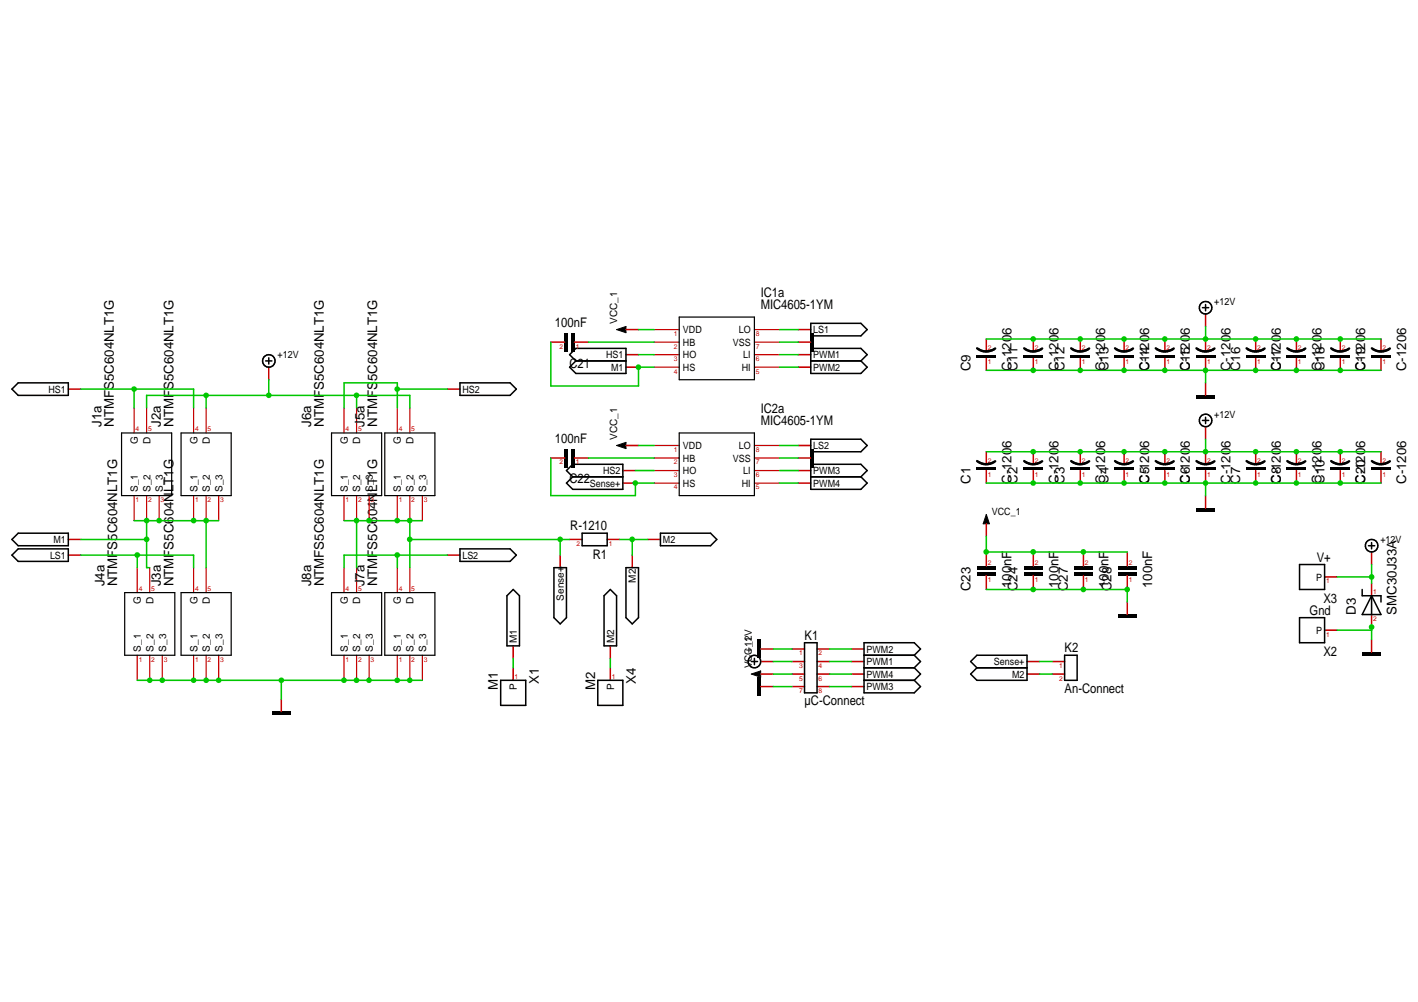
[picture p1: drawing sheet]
<svg xmlns="http://www.w3.org/2000/svg" width="297mm" height="210mm" viewBox="0 0 297 210" stroke-linecap="round" stroke-linejoin="round" font-family="sans-serif">
<g fill="#000">
<path d="M118.3 69.7h.7v3.9h-.7zM119.6 69.7h.7v3.9h-.7zM129.2 69l1.9-.6v1.3zM169.8 69.7h.7v3.9h-.7zM204.5 74.3h4.2v.6h-4.2zM214.4 74.3h4.1v.6h-4.1zM224.2 74.3h4.1v.6h-4.1zM233.4 74.3h4.2v.6h-4.2zM241.9 74.3h4.2v.6h-4.2zM250.5 74.3h4.1v.6h-4.1zM261 74.3h4.1v.6h-4.1zM269.5 74.3h4.1v.6h-4.1z"/>
<path d="M278.7 74.3h4.1v.6h-4.1zM287.2 74.3h4.2v.6h-4.2zM118.3 94h.7v3.9h-.7zM119.6 94h.7v3.9h-.7zM129.2 93.3l1.9-.6v1.3zM169.8 94h.7v3.9h-.7zM204.5 97.9h4.2v.7h-4.2zM214.4 97.9h4.1v.7h-4.1zM224.2 97.9h4.1v.7h-4.1zM233.4 97.9h4.2v.7h-4.2zM241.9 97.9h4.2v.7h-4.2zM250.5 97.9h4.1v.7h-4.1z"/>
<path d="M250.6 82.8h3.9v.7h-3.9zM261 97.9h4.1v.7h-4.1zM269.5 97.9h4.1v.7h-4.1zM278.7 97.9h4.1v.7h-4.1zM287.2 97.9h4.2v.7h-4.2zM204.6 118.6h4v.6h-4zM206.6 107.8l.7 1.9h-1.3zM214.5 118.6h3.9v.6h-3.9zM225 118.6h3.9v.6h-3.9zM234.2 118.6h3.9v.6h-3.9zM250.6 106.4h3.9v.7h-3.9zM158.7 134h.6v3.9h-.6z"/>
<path d="M204.6 119.9h4v.6h-4zM214.5 119.9h3.9v.6h-3.9zM225 119.9h3.9v.6h-3.9zM234.2 128.7h3.9v.7h-3.9zM234.2 119.9h3.9v.6h-3.9zM285.3 136.6h4v.7h-4zM57 149.1h3.9v.6h-3.9zM158.7 141.9h.6v3.9h-.6zM157.4 141.2l1.9-.7v1.4z"/>
</g>
<g fill="none" stroke="#c70000" stroke-width=".32">
<path d="M56.3 76.9v2.6M115.4 71.7h2.9M120.3 71.7h3M131.1 76.9h2.7M131.1 74.3h2.7M131.1 69h2.7M167.2 76.9h2.6M167.2 74.3h2.6M167.2 69h2.6M167.2 71.7h2.6M206.6 71v2.6M206.6 75v2.6"/>
<path d="M216.5 71v2.6M216.5 75v2.6M226.3 71v2.6M226.3 75v2.6M235.5 71v2.6M235.5 75v2.6M244 71v2.6M244 75v2.6M252.5 65.8v2.6M252.5 71v2.6M252.5 75v2.6M263 71v2.6"/>
<path d="M263 75v2.6M271.6 71v2.6M271.6 75v2.6M280.8 71v2.6M280.8 75v2.6M289.3 71v2.6M289.3 75v2.6M14.3 81.5h2.6M93.7 81.5h2.7M115.4 95.9h2.9M120.3 95.9h3M130.5 98.6h2.6"/>
<path d="M131.1 93.3h2.7M167.2 98.6h2.6M167.2 93.3h2.6M167.2 95.9h2.6M206.6 94.6v2.7M206.6 98.6v2.6M216.5 94.6v2.7M216.5 98.6v2.6M226.3 94.6v2.7M226.3 98.6v2.6M235.5 94.6v2.7M235.5 98.6v2.6"/>
<path d="M244 94.6v2.7M244 98.6v2.6M252.5 80.2v2.6M252.5 89.4v2.6M252.5 94.6v2.7M252.5 98.6v2.6M263 94.6v2.7M263 98.6v2.6M271.6 94.6v2.7M271.6 98.6v2.6M280.8 94.6v2.7M280.8 98.6v2.6"/>
<path d="M289.3 94.6v2.7M289.3 98.6v2.6M14.3 113h2.6M14.3 116.3h2.6M93.7 116.3h2.7M117.3 116.3v2.6M119.3 113h2.6M127.2 113h2.6M130.5 101.2h2.6M132.4 116.3v2.6M135.7 113h2.6M167.2 101.2h2.6"/>
<path d="M206.6 109.7v2.7M206.6 115.6v3M216.5 115.6v3M226.9 115.6v3M236.1 115.6v3M252.5 103.8v2.6M287.3 115.6v2.7M107.5 135.3v2.6M107.5 139.9v2.6M127.8 135.3v2.6M127.8 139.9v2.6M159.3 136h2.7"/>
<path d="M159.3 138.6h2.7M165.9 136h2.6M165.9 138.6h2.6M171.2 136h2.6M171.2 138.6h2.6M178.4 136h2.6M178.4 138.6h2.6M206.6 120.5v3M215.1 138.6h2.7M216.5 120.5v3M220.4 138.6h2.6M226.9 120.5v3"/>
<path d="M236.1 120.5v3M236.1 126.1v2.6M277.5 132h2.6M277.5 120.9h2.6M287.3 122.2v2.6M287.3 128.7v2.7M287.3 134v2.6M58.9 146.5v2.6M159.3 143.8h2.7M159.3 141.2h2.7M165.9 143.8h2.6M165.9 141.2h2.6"/>
<path d="M171.2 143.8h2.6M171.2 141.2h2.6M178.4 143.8h2.6M178.4 141.2h2.6M215.1 141.2h2.7M220.4 141.2h2.6"/>
</g>
<g fill="none" stroke="#000" stroke-width=".32">
<path d="M55.6 75.6h1.4M56.3 75v1.3M119.3 74.3l1.3-1.3h10.5v5.2h-10.5l-1.3-1.3 1.3-1.3zM120.6 75.6h10.5M169.8 67.7h10.5l1.4 1.3-1.4 1.4h-10.5zM169.8 73h10.5l1.4 1.3-1.4 1.3 1.4 1.3-1.4 1.3h-10.5zM169.8 75.6h10.5M251.9 64.5h1.3M252.5 63.8v1.3M3.8 80.2h10.5v2.6h-10.5l-1.3-1.3zM96.4 80.2h10.4l1.4 1.3-1.4 1.3h-10.4zM118.7 98.6l1.3-1.3h10.5v5.2h-10.5l-1.3-1.3 1.3-1.3z"/>
<path d="M120 99.9h10.5M169.8 92h10.5l1.4 1.3-1.4 1.3h-10.5zM169.8 97.3h10.5l1.4 1.3-1.4 1.3 1.4 1.3-1.4 1.3h-10.5zM169.8 99.9h10.5M251.9 88.1h1.3M252.5 87.4v1.3M3.8 111.7h10.5v2.6h-10.5l-1.3-1.3zM3.8 115h10.5v2.6h-10.5l-1.3-1.3zM96.4 115h10.4l1.4 1.3-1.4 1.3h-10.4zM116 118.9h2.7v10.5l-1.4 1.3-1.3-1.3zM121.9 111.7h5.3v2.6h-5.3zM131.1 118.9h2.7v10.5l-1.4 1.3-1.3-1.3z"/>
<path d="M138.3 111.7h10.5l1.4 1.3-1.4 1.3h-10.5zM272.2 118.3h5.3v5.2h-5.3zM286.7 114.3h1.3M287.3 113.7v1.3M106.2 124.8l1.3-1.3 1.3 1.3v10.5h-2.6zM126.5 124.8l1.3-1.3 1.4 1.3v10.5h-2.7zM157.4 138.6h1.3M158 137.9v1.3M168.5 134.6h2.7v10.5h-2.7zM181 139.9h10.5M181 137.3h10.5M191.5 137.3l1.3-1.3-1.3-1.4h-10.5v10.5h10.5l1.3-1.3-1.3-1.3"/>
<path d="M191.5 139.9l1.3 1.3-1.3 1.3M191.5 137.3l1.3 1.3-1.3 1.3M203.3 138.6l1.3-1.3h10.5v5.2h-10.5l-1.3-1.3 1.3-1.3zM204.6 139.9h10.5M223 137.3h2.6v5.2h-2.6zM272.2 129.4h5.3v5.2h-5.3zM285.3 123.5v1.3h4v1.3M287.3 124.8v3.9M287.3 124.8l2 3.9h-4zM104.9 142.5h5.2v5.3h-5.2zM125.2 142.5h5.3v5.3h-5.3zM181 142.5h10.5"/>
<circle cx="56.3" cy="75.6" r="1.31"/>
<circle cx="252.5" cy="64.5" r="1.31"/>
<circle cx="252.5" cy="88.1" r="1.31"/>
<circle cx="287.3" cy="114.3" r="1.31"/>
<circle cx="158" cy="138.6" r="1.31"/>
</g>
<g fill="none" stroke="#c70000" stroke-width=".25">
<path d="M137 76.9h5.3M137 74.3h5.3M137 71.7h5.3M137 69h5.3M158 76.9h5.3M158 74.3h5.3M158 71.7h5.3M158 69h5.3M28.1 85.4v5.3M30.7 85.4v5.3M40.6 85.4v5.3M43.2 85.4v5.3"/>
<path d="M72.1 85.4v5.3M74.7 85.4v5.3M83.2 85.4v5.3M85.9 85.4v5.3M137 98.6h5.3M137 95.9h5.3M137 93.3h5.3M158 98.6h5.3M158 95.9h5.3M158 93.3h5.3M28.1 103.8v5.3M28.7 118.9v5.2"/>
<path d="M30.7 103.8v5.3M31.4 118.9v5.2M33.3 103.8v5.3M40.6 103.8v5.3M40.6 118.9v5.2M43.2 103.8v5.3M43.2 118.9v5.2M45.8 103.8v5.3M72.1 103.8v5.3M72.1 118.9v5.2M74.7 103.8v5.3M74.7 118.9v5.2"/>
<path d="M77.3 103.8v5.3M83.2 103.8v5.3M83.2 118.9v5.2M85.9 103.8v5.3M85.9 118.9v5.2M88.5 103.8v5.3M137 101.2h5.3M158 101.2h5.3M28.7 137.3v5.2M31.4 137.3v5.2M34 137.3v5.2M40.6 137.3v5.2"/>
<path d="M43.2 137.3v5.2M45.8 137.3v5.2M72.1 137.3v5.2M74.7 137.3v5.2M77.3 137.3v5.2M83.2 137.3v5.2M85.9 137.3v5.2M88.5 137.3v5.2"/>
</g>
<path d="M142.3 66.4h15.7v13.1h-15.7zM25.5 90.7h10.5v13.1h-10.5zM37.9 90.7h10.5v13.1h-10.5zM69.4 90.7h10.5v13.1h-10.5zM80.6 90.7h10.5v13.1h-10.5zM142.3 90.7h15.7v13.1h-15.7zM26.1 124.1h10.5v13.2h-10.5zM37.9 124.1h10.5v13.2h-10.5zM69.4 124.1h10.5v13.2h-10.5zM80.6 124.1h10.5v13.2h-10.5z" fill="none" stroke="#000" stroke-width=".25"/>
<path d="M129.2 69l1.9-.6v1.3zM129.2 93.3l1.9-.6v1.3zM206.6 107.8l.7 1.9h-1.3zM157.4 141.2l1.9-.7v1.4z" fill="none" stroke="#000" stroke-width=".21"/>
<g fill="none" stroke="#000" stroke-width=".51">
<path d="M204.7 73a3.1 3.1 0 0 0 3.8 0M214.5 73a3.1 3.1 0 0 0 3.8 0M224.4 73a3.1 3.1 0 0 0 3.8 0M233.6 73a3.1 3.1 0 0 0 3.7 0M242.1 73a3.1 3.1 0 0 0 3.8 0M250.6 73a3.1 3.1 0 0 0 3.8 0M261.1 73a3.1 3.1 0 0 0 3.8 0M269.7 73a3.1 3.1 0 0 0 3.7 0M278.8 73a3.1 3.1 0 0 0 3.8 0M287.4 73a3.1 3.1 0 0 0 3.7 0M204.7 96.6a3.1 3.1 0 0 0 3.8 0M214.5 96.6a3.1 3.1 0 0 0 3.8 0"/>
<path d="M224.4 96.6a3.1 3.1 0 0 0 3.8 0M233.6 96.6a3.1 3.1 0 0 0 3.7 0M242.1 96.6a3.1 3.1 0 0 0 3.8 0M250.6 96.6a3.1 3.1 0 0 0 3.8 0M261.1 96.6a3.1 3.1 0 0 0 3.8 0M269.7 96.6a3.1 3.1 0 0 0 3.7 0M278.8 96.6a3.1 3.1 0 0 0 3.8 0M287.4 96.6a3.1 3.1 0 0 0 3.7 0"/>
</g>
<path d="M163.3 76.9h3.9M163.3 74.3h3.9M115.4 95.9v7.9h17.7v-2.6M163.3 98.6h3.9M163.3 101.2h3.9M173.8 136h4.6M173.8 138.6h4.6M173.8 141.2h4.6M173.8 143.8h4.6" fill="none" stroke="#00c700" stroke-width=".32"/>
<circle cx="133.1" cy="101.2" r=".58" fill="#00c700"/>
<path d="M133.1 101.2h3.9M217.8 138.6h2.6" fill="none" stroke="#00c700" stroke-width=".32"/>
<circle cx="117.3" cy="113" r=".59" fill="#00c700"/>
<path d="M72.1 109.1h5.2M117.3 113h2" fill="none" stroke="#00c700" stroke-width=".32"/>
<circle cx="74.7" cy="109.1" r=".59" fill="#00c700"/>
<path d="M77.3 109.1h5.9" fill="none" stroke="#00c700" stroke-width=".32"/>
<circle cx="77.3" cy="109.1" r=".59" fill="#00c700"/>
<path d="M83.2 109.1h2.7" fill="none" stroke="#00c700" stroke-width=".32"/>
<circle cx="83.2" cy="109.1" r=".59" fill="#00c700"/>
<path d="M85.9 109.1h2.6" fill="none" stroke="#00c700" stroke-width=".32"/>
<circle cx="85.8" cy="109.1" r=".59" fill="#00c700"/>
<path d="M74.7 109.1v9.8M85.9 109.1v3.9h31.4" fill="none" stroke="#00c700" stroke-width=".32"/>
<circle cx="85.8" cy="113" r=".59" fill="#00c700"/>
<path d="M123.3 71.7h13.7M123.3 95.9h13.7M85.9 113v5.9M117.3 113v3.3" fill="none" stroke="#00c700" stroke-width=".32"/>
<circle cx="206.6" cy="115.6" r=".59" fill="#00c700"/>
<path d="M133.8 69h3.2M133.8 93.3h3.2M162 141.2h3.9" fill="none" stroke="#00c700" stroke-width=".32"/>
<circle cx="226.9" cy="115.6" r=".59" fill="#00c700"/>
<path d="M226.9 115.6h9.2" fill="none" stroke="#00c700" stroke-width=".32"/>
<circle cx="216.4" cy="115.6" r=".59" fill="#00c700"/>
<path d="M163.3 93.3h3.9M206.6 112.4v3.2h20.3" fill="none" stroke="#00c700" stroke-width=".32"/>
<circle cx="83.2" cy="116.3" r=".59" fill="#00c700"/>
<path d="M163.3 69h3.9M83.2 116.3v2.6M93.7 116.3h-21.6v2.6" fill="none" stroke="#00c700" stroke-width=".32"/>
<circle cx="28.7" cy="116.3" r=".59" fill="#00c700"/>
<path d="M133.1 98.6h3.9M16.9 116.3h23.7v2.6M28.7 116.3v2.6" fill="none" stroke="#00c700" stroke-width=".32"/>
<circle cx="83.2" cy="81.5" r=".59" fill="#00c700"/>
<path d="M133.8 74.3h3.2M72.1 85.4v-5.2h11.1v5.2M83.2 81.5h10.5" fill="none" stroke="#00c700" stroke-width=".32"/>
<circle cx="28.1" cy="81.5" r=".59" fill="#00c700"/>
<path d="M16.9 81.5h23.7v3.9M28.1 81.5v3.9M127.8 137.9v2M217.8 141.2h2.6" fill="none" stroke="#00c700" stroke-width=".32"/>
<circle cx="132.4" cy="113" r=".59" fill="#00c700"/>
<path d="M129.8 113h5.9M132.4 113v3.3M107.5 137.9v2" fill="none" stroke="#00c700" stroke-width=".32"/>
<circle cx="133.7" cy="76.9" r=".59" fill="#00c700"/>
<path d="M115.4 71.7v9.2h18.4v-4h3.2" fill="none" stroke="#00c700" stroke-width=".32"/>
<circle cx="30.7" cy="113" r=".59" fill="#00c700"/>
<path d="M30.7 109.1v9.8h.7" fill="none" stroke="#00c700" stroke-width=".32"/>
<circle cx="43.2" cy="109.1" r=".59" fill="#00c700"/>
<path d="M43.2 109.1h2.6" fill="none" stroke="#00c700" stroke-width=".32"/>
<circle cx="40.6" cy="109.1" r=".59" fill="#00c700"/>
<path d="M40.6 109.1h2.6" fill="none" stroke="#00c700" stroke-width=".32"/>
<circle cx="33.3" cy="109.1" r=".59" fill="#00c700"/>
<path d="M33.3 109.1h7.3" fill="none" stroke="#00c700" stroke-width=".32"/>
<circle cx="30.7" cy="109.1" r=".59" fill="#00c700"/>
<path d="M16.9 113h13.8M28.1 109.1h5.2M43.2 109.1v9.8M162 138.6h3.9" fill="none" stroke="#00c700" stroke-width=".32"/>
<circle cx="287.3" cy="120.9" r=".59" fill="#00c700"/>
<path d="M287.3 118.3v3.9M280.1 120.9h7.2" fill="none" stroke="#00c700" stroke-width=".32"/>
<circle cx="56.3" cy="82.8" r=".59" fill="#00c700"/>
<path d="M30.7 85.4v-2.6h12.5v2.6M56.3 82.8h29.6v2.6" fill="none" stroke="#00c700" stroke-width=".32"/>
<circle cx="43.2" cy="82.8" r=".59" fill="#00c700"/>
<path d="M43.2 82.8h13.1M74.7 82.8v2.6" fill="none" stroke="#00c700" stroke-width=".32"/>
<circle cx="74.7" cy="82.8" r=".59" fill="#00c700"/>
<path d="M56.3 79.5v3.3M206.6 94.6h19.7" fill="none" stroke="#00c700" stroke-width=".32"/>
<circle cx="216.4" cy="94.6" r=".59" fill="#00c700"/>
<path d="M226.3 94.6h9.2" fill="none" stroke="#00c700" stroke-width=".32"/>
<circle cx="226.3" cy="94.6" r=".58" fill="#00c700"/>
<path d="M235.5 94.6h8.5" fill="none" stroke="#00c700" stroke-width=".32"/>
<circle cx="235.5" cy="94.6" r=".58" fill="#00c700"/>
<path d="M244 94.6h8.5" fill="none" stroke="#00c700" stroke-width=".32"/>
<circle cx="244" cy="94.6" r=".58" fill="#00c700"/>
<path d="M252.5 94.6h10.5" fill="none" stroke="#00c700" stroke-width=".32"/>
<circle cx="252.5" cy="94.6" r=".58" fill="#00c700"/>
<path d="M263 94.6h8.6" fill="none" stroke="#00c700" stroke-width=".32"/>
<circle cx="263" cy="94.6" r=".58" fill="#00c700"/>
<path d="M271.6 94.6h9.2" fill="none" stroke="#00c700" stroke-width=".32"/>
<circle cx="271.6" cy="94.6" r=".58" fill="#00c700"/>
<path d="M280.8 94.6h8.5" fill="none" stroke="#00c700" stroke-width=".32"/>
<circle cx="280.8" cy="94.6" r=".59" fill="#00c700"/>
<path d="M206.6 71h19.7M252.5 92v2.6" fill="none" stroke="#00c700" stroke-width=".32"/>
<circle cx="216.4" cy="71" r=".59" fill="#00c700"/>
<path d="M226.3 71h9.2" fill="none" stroke="#00c700" stroke-width=".32"/>
<circle cx="226.3" cy="71" r=".59" fill="#00c700"/>
<path d="M235.5 71h8.5" fill="none" stroke="#00c700" stroke-width=".32"/>
<circle cx="235.5" cy="71" r=".59" fill="#00c700"/>
<path d="M244 71h8.5" fill="none" stroke="#00c700" stroke-width=".32"/>
<circle cx="244" cy="71" r=".59" fill="#00c700"/>
<path d="M252.5 71h10.5" fill="none" stroke="#00c700" stroke-width=".32"/>
<circle cx="252.5" cy="71" r=".59" fill="#00c700"/>
<path d="M263 71h8.6" fill="none" stroke="#00c700" stroke-width=".32"/>
<circle cx="263" cy="71" r=".59" fill="#00c700"/>
<path d="M271.6 71h9.2" fill="none" stroke="#00c700" stroke-width=".32"/>
<circle cx="271.6" cy="71" r=".59" fill="#00c700"/>
<path d="M280.8 71h8.5" fill="none" stroke="#00c700" stroke-width=".32"/>
<circle cx="280.8" cy="71" r=".59" fill="#00c700"/>
<path d="M252.5 68.4v2.6" fill="none" stroke="#00c700" stroke-width=".32"/>
<circle cx="216.4" cy="123.5" r=".59" fill="#00c700"/>
<path d="M162 136h3.9M206.6 123.5h9.9M162 143.8h3.9" fill="none" stroke="#00c700" stroke-width=".32"/>
<circle cx="287.3" cy="131.4" r=".59" fill="#00c700"/>
<path d="M280.1 132h7.2M287.3 131.4v2.6" fill="none" stroke="#00c700" stroke-width=".32"/>
<circle cx="58.9" cy="142.5" r=".59" fill="#00c700"/>
<path d="M28.7 142.5h5.3M45.8 142.5h13.1" fill="none" stroke="#00c700" stroke-width=".32"/>
<circle cx="31.4" cy="142.5" r=".59" fill="#00c700"/>
<path d="M34 142.5h6.6" fill="none" stroke="#00c700" stroke-width=".32"/>
<circle cx="34" cy="142.5" r=".59" fill="#00c700"/>
<path d="M40.6 142.5h2.6" fill="none" stroke="#00c700" stroke-width=".32"/>
<circle cx="40.6" cy="142.5" r=".59" fill="#00c700"/>
<path d="M43.2 142.5h2.6" fill="none" stroke="#00c700" stroke-width=".32"/>
<g fill="#00c700">
<circle cx="43.2" cy="142.5" r=".59"/>
<circle cx="45.8" cy="142.5" r=".59"/>
</g>
<path d="M72.1 142.5h2.6" fill="none" stroke="#00c700" stroke-width=".32"/>
<circle cx="72" cy="142.5" r=".59" fill="#00c700"/>
<path d="M74.7 142.5h2.6" fill="none" stroke="#00c700" stroke-width=".32"/>
<circle cx="74.7" cy="142.5" r=".59" fill="#00c700"/>
<path d="M77.3 142.5h5.9" fill="none" stroke="#00c700" stroke-width=".32"/>
<circle cx="77.3" cy="142.5" r=".59" fill="#00c700"/>
<path d="M83.2 142.5h2.7" fill="none" stroke="#00c700" stroke-width=".32"/>
<circle cx="83.2" cy="142.5" r=".59" fill="#00c700"/>
<path d="M85.9 142.5h2.6" fill="none" stroke="#00c700" stroke-width=".32"/>
<circle cx="85.8" cy="142.5" r=".59" fill="#00c700"/>
<path d="M163.3 71.7h3.9M163.3 95.9h3.9M72.1 142.5h-13.2v4" fill="none" stroke="#00c700" stroke-width=".32"/>
<circle cx="236.1" cy="123.5" r=".59" fill="#00c700"/>
<path d="M216.5 123.5h19.6" fill="none" stroke="#00c700" stroke-width=".32"/>
<circle cx="226.9" cy="123.5" r=".59" fill="#00c700"/>
<path d="M206.6 101.2h19.7M236.1 123.5v2.6" fill="none" stroke="#00c700" stroke-width=".32"/>
<circle cx="216.4" cy="101.2" r=".59" fill="#00c700"/>
<path d="M226.3 101.2h9.2" fill="none" stroke="#00c700" stroke-width=".32"/>
<circle cx="226.3" cy="101.2" r=".58" fill="#00c700"/>
<path d="M235.5 101.2h8.5" fill="none" stroke="#00c700" stroke-width=".32"/>
<circle cx="235.5" cy="101.2" r=".58" fill="#00c700"/>
<path d="M244 101.2h8.5" fill="none" stroke="#00c700" stroke-width=".32"/>
<circle cx="244" cy="101.2" r=".58" fill="#00c700"/>
<path d="M252.5 101.2h10.5" fill="none" stroke="#00c700" stroke-width=".32"/>
<circle cx="252.5" cy="101.2" r=".58" fill="#00c700"/>
<path d="M263 101.2h8.6" fill="none" stroke="#00c700" stroke-width=".32"/>
<circle cx="263" cy="101.2" r=".58" fill="#00c700"/>
<path d="M271.6 101.2h9.2" fill="none" stroke="#00c700" stroke-width=".32"/>
<circle cx="271.6" cy="101.2" r=".58" fill="#00c700"/>
<path d="M280.8 101.2h8.5" fill="none" stroke="#00c700" stroke-width=".32"/>
<circle cx="280.8" cy="101.2" r=".59" fill="#00c700"/>
<path d="M206.6 77.6h19.7M252.5 101.2v2.6" fill="none" stroke="#00c700" stroke-width=".32"/>
<circle cx="216.4" cy="77.6" r=".59" fill="#00c700"/>
<path d="M226.3 77.6h9.2" fill="none" stroke="#00c700" stroke-width=".32"/>
<circle cx="226.3" cy="77.6" r=".59" fill="#00c700"/>
<path d="M235.5 77.6h8.5" fill="none" stroke="#00c700" stroke-width=".32"/>
<circle cx="235.5" cy="77.6" r=".59" fill="#00c700"/>
<path d="M244 77.6h8.5" fill="none" stroke="#00c700" stroke-width=".32"/>
<circle cx="244" cy="77.6" r=".59" fill="#00c700"/>
<path d="M252.5 77.6h10.5" fill="none" stroke="#00c700" stroke-width=".32"/>
<circle cx="252.5" cy="77.6" r=".59" fill="#00c700"/>
<path d="M263 77.6h8.6" fill="none" stroke="#00c700" stroke-width=".32"/>
<circle cx="263" cy="77.6" r=".59" fill="#00c700"/>
<path d="M271.6 77.6h9.2" fill="none" stroke="#00c700" stroke-width=".32"/>
<circle cx="271.6" cy="77.6" r=".59" fill="#00c700"/>
<path d="M280.8 77.6h8.5" fill="none" stroke="#00c700" stroke-width=".32"/>
<circle cx="280.8" cy="77.6" r=".59" fill="#00c700"/>
<path d="M252.5 77.6v2.6" fill="none" stroke="#00c700" stroke-width=".32"/>
<g font-size="2.8">
<text x="159.3" y="64.8">MIC4605-1YM</text>
<text x="159.3" y="62.2">IC1a</text>
<text x="116.2" y="68.5">100nF</text>
<text x="119.3" y="77">C21</text>
<text x="203.3" y="77.7" transform="rotate(-90 203.3 77.7)">C9</text>
<text x="211.9" y="77.7" transform="rotate(-90 211.9 77.7)">C-1206</text>
<text x="213.2" y="77.7" transform="rotate(-90 213.2 77.7)">C11</text>
<text x="221.7" y="77.7" transform="rotate(-90 221.7 77.7)">C-1206</text>
<text x="223" y="77.7" transform="rotate(-90 223 77.7)">C12</text>
<text x="231.5" y="77.7" transform="rotate(-90 231.5 77.7)">C-1206</text>
<text x="232.2" y="77.7" transform="rotate(-90 232.2 77.7)">C13</text>
<text x="240.7" y="77.7" transform="rotate(-90 240.7 77.7)">C14</text>
<text x="240.7" y="77.7" transform="rotate(-90 240.7 77.7)">C-1206</text>
<text x="249.3" y="77.7" transform="rotate(-90 249.3 77.7)">C15</text>
<text x="249.3" y="77.7" transform="rotate(-90 249.3 77.7)">C-1206</text>
<text x="257.8" y="77.7" transform="rotate(-90 257.8 77.7)">C-1206</text>
<text x="259.8" y="77.7" transform="rotate(-90 259.8 77.7)">C16</text>
<text x="268.3" y="77.7" transform="rotate(-90 268.3 77.7)">C17</text>
<text x="268.3" y="77.7" transform="rotate(-90 268.3 77.7)">C-1206</text>
<text x="276.8" y="77.7" transform="rotate(-90 276.8 77.7)">C-1206</text>
<text x="277.5" y="77.7" transform="rotate(-90 277.5 77.7)">C18</text>
<text x="286" y="77.7" transform="rotate(-90 286 77.7)">C19</text>
<text x="286" y="77.7" transform="rotate(-90 286 77.7)">C-1206</text>
<text x="294.5" y="77.7" transform="rotate(-90 294.5 77.7)">C-1206</text>
<text x="21.3" y="89.4" transform="rotate(-90 21.3 89.4)">J1a</text>
<text x="23.9" y="89.4" transform="rotate(-90 23.9 89.4)">NTMFS5C604NLT1G</text>
<text x="33.7" y="89.4" transform="rotate(-90 33.7 89.4)">J2a</text>
<text x="36.3" y="89.4" transform="rotate(-90 36.3 89.4)">NTMFS5C604NLT1G</text>
<text x="65.2" y="89.4" transform="rotate(-90 65.2 89.4)">J6a</text>
<text x="67.8" y="89.4" transform="rotate(-90 67.8 89.4)">NTMFS5C604NLT1G</text>
<text x="76.4" y="89.4" transform="rotate(-90 76.4 89.4)">J5a</text>
<text x="79" y="89.4" transform="rotate(-90 79 89.4)">NTMFS5C604NLT1G</text>
<text x="159.3" y="89.1">MIC4605-1YM</text>
<text x="159.3" y="86.5">IC2a</text>
<text x="116.2" y="92.8">100nF</text>
<text x="119.3" y="101.3">C22</text>
<text x="203.3" y="101.4" transform="rotate(-90 203.3 101.4)">C1</text>
<text x="211.9" y="101.4" transform="rotate(-90 211.9 101.4)">C-1206</text>
<text x="213.2" y="101.4" transform="rotate(-90 213.2 101.4)">C2</text>
<text x="221.7" y="101.4" transform="rotate(-90 221.7 101.4)">C-1206</text>
<text x="223" y="101.4" transform="rotate(-90 223 101.4)">C3</text>
<text x="231.5" y="101.4" transform="rotate(-90 231.5 101.4)">C-1206</text>
<text x="232.2" y="101.4" transform="rotate(-90 232.2 101.4)">C4</text>
<text x="240.7" y="101.4" transform="rotate(-90 240.7 101.4)">C5</text>
<text x="240.7" y="101.4" transform="rotate(-90 240.7 101.4)">C-1206</text>
<text x="249.3" y="101.4" transform="rotate(-90 249.3 101.4)">C6</text>
<text x="249.3" y="101.4" transform="rotate(-90 249.3 101.4)">C-1206</text>
<text x="257.8" y="101.4" transform="rotate(-90 257.8 101.4)">C-1206</text>
<text x="259.8" y="101.4" transform="rotate(-90 259.8 101.4)">C7</text>
<text x="268.3" y="101.4" transform="rotate(-90 268.3 101.4)">C8</text>
<text x="268.3" y="101.4" transform="rotate(-90 268.3 101.4)">C-1206</text>
<text x="276.8" y="101.4" transform="rotate(-90 276.8 101.4)">C-1206</text>
<text x="277.5" y="101.4" transform="rotate(-90 277.5 101.4)">C10</text>
<text x="286" y="101.4" transform="rotate(-90 286 101.4)">C20</text>
<text x="286" y="101.4" transform="rotate(-90 286 101.4)">C-1206</text>
<text x="294.5" y="101.4" transform="rotate(-90 294.5 101.4)">C-1206</text>
<text x="119.5" y="111.1">R-1210</text>
<text x="124.2" y="117">R1</text>
<text x="275.8" y="117.7">V+</text>
<text x="21.9" y="122.8" transform="rotate(-90 21.9 122.8)">J4a</text>
<text x="24.5" y="122.8" transform="rotate(-90 24.5 122.8)">NTMFS5C604NLT1G</text>
<text x="33.7" y="122.8" transform="rotate(-90 33.7 122.8)">J3a</text>
<text x="36.3" y="122.8" transform="rotate(-90 36.3 122.8)">NTMFS5C604NLT1G</text>
<text x="65.2" y="122.8" transform="rotate(-90 65.2 122.8)">J8a</text>
<text x="67.8" y="122.8" transform="rotate(-90 67.8 122.8)">NTMFS5C604NLT1G</text>
<text x="76.4" y="122.8" transform="rotate(-90 76.4 122.8)">J7a</text>
<text x="79" y="122.8" transform="rotate(-90 79 122.8)">NTMFS5C604NLT1G</text>
<text x="203.3" y="123.8" transform="rotate(-90 203.3 123.8)">C23</text>
<text x="211.9" y="123.2" transform="rotate(-90 211.9 123.2)">100nF</text>
<text x="213.2" y="123.8" transform="rotate(-90 213.2 123.8)">C24</text>
<text x="221.7" y="123.2" transform="rotate(-90 221.7 123.2)">100nF</text>
<text x="223.7" y="123.8" transform="rotate(-90 223.7 123.8)">C27</text>
<text x="232.2" y="123.2" transform="rotate(-90 232.2 123.2)">100nF</text>
<text x="232.9" y="123.8" transform="rotate(-90 232.9 123.8)">C28</text>
<text x="241.4" y="123.2" transform="rotate(-90 241.4 123.2)">100nF</text>
<text x="274.3" y="128.8">Gnd</text>
<text x="277.2" y="126.2">X3</text>
<text x="284" y="128.7" transform="rotate(-90 284 128.7)">D3</text>
<text x="292.6" y="128.7" transform="rotate(-90 292.6 128.7)">SMC30J33A</text>
<text x="168.5" y="134">K1</text>
<text x="223" y="136.6">K2</text>
<text x="277.2" y="137.4">X2</text>
<text x="112.9" y="143.3" transform="rotate(-90 112.9 143.3)">X1</text>
<text x="133.2" y="143.3" transform="rotate(-90 133.2 143.3)">X4</text>
<text x="104.3" y="144.5" transform="rotate(-90 104.3 144.5)">M1</text>
<text x="124.7" y="144.5" transform="rotate(-90 124.7 144.5)">M2</text>
<text x="168.5" y="147.8">µC-Connect</text>
<text x="223" y="145.1">An-Connect</text>
</g>
<g font-size="2.1">
<text x="254.4" y="63.9">+12V</text>
<text x="129.3" y="67.9" transform="rotate(-90 129.3 67.9)">VCC_1</text>
<text x="143.1" y="69.8">VDD</text>
<text x="154.7" y="69.8">LO</text>
<text x="170.4" y="69.8">LS1</text>
<text x="58.1" y="75.1">+12V</text>
<text x="127" y="75.1">HS1</text>
<text x="128" y="77.7">M1</text>
<text x="143.1" y="77.7">HS</text>
<text x="143.1" y="75.1">HO</text>
<text x="143.1" y="72.5">HB</text>
<text x="153.5" y="72.5">VSS</text>
<text x="155.4" y="77.7">HI</text>
<text x="155.7" y="75.1">LI</text>
<text x="170.4" y="77.7">PWM2</text>
<text x="170.4" y="75.1">PWM1</text>
<text x="10.2" y="82.3">HS1</text>
<text x="96.9" y="82.3">HS2</text>
<text x="254.4" y="87.5">+12V</text>
<text x="28.9" y="93.1" transform="rotate(-90 28.9 93.1)">G</text>
<text x="31.5" y="93" transform="rotate(-90 31.5 93)">D</text>
<text x="41.3" y="93.1" transform="rotate(-90 41.3 93.1)">G</text>
<text x="44" y="93" transform="rotate(-90 44 93)">D</text>
<text x="72.8" y="93.1" transform="rotate(-90 72.8 93.1)">G</text>
<text x="75.5" y="93" transform="rotate(-90 75.5 93)">D</text>
<text x="84" y="93.1" transform="rotate(-90 84 93.1)">G</text>
<text x="86.6" y="93" transform="rotate(-90 86.6 93)">D</text>
<text x="129.3" y="92.2" transform="rotate(-90 129.3 92.2)">VCC_1</text>
<text x="143.1" y="94.1">VDD</text>
<text x="154.7" y="94.1">LO</text>
<text x="170.4" y="94.1">LS2</text>
<text x="123.6" y="102">Sense+</text>
<text x="126.3" y="99.3">HS2</text>
<text x="143.1" y="102">HS</text>
<text x="143.1" y="99.3">HO</text>
<text x="143.1" y="96.7">HB</text>
<text x="153.5" y="96.7">VSS</text>
<text x="155.4" y="102">HI</text>
<text x="155.7" y="99.3">LI</text>
<text x="170.4" y="102">PWM4</text>
<text x="170.4" y="99.3">PWM3</text>
<text x="28.9" y="103" transform="rotate(-90 28.9 103)">S_1</text>
<text x="31.5" y="103" transform="rotate(-90 31.5 103)">S_2</text>
<text x="34.1" y="103" transform="rotate(-90 34.1 103)">S_3</text>
<text x="41.3" y="103" transform="rotate(-90 41.3 103)">S_1</text>
<text x="44" y="103" transform="rotate(-90 44 103)">S_2</text>
<text x="46.6" y="103" transform="rotate(-90 46.6 103)">S_3</text>
<text x="72.8" y="103" transform="rotate(-90 72.8 103)">S_1</text>
<text x="75.5" y="103" transform="rotate(-90 75.5 103)">S_2</text>
<text x="78.1" y="103" transform="rotate(-90 78.1 103)">S_3</text>
<text x="84" y="103" transform="rotate(-90 84 103)">S_1</text>
<text x="86.6" y="103" transform="rotate(-90 86.6 103)">S_2</text>
<text x="89.2" y="103" transform="rotate(-90 89.2 103)">S_3</text>
<text x="207.8" y="107.9">VCC_1</text>
<text x="11.2" y="113.8">M1</text>
<text x="138.9" y="113.8">M2</text>
<text x="289.2" y="113.8">+12V</text>
<text x="10.5" y="117.1">LS1</text>
<text x="96.9" y="117.1">LS2</text>
<text x="118.1" y="125.8" transform="rotate(-90 118.1 125.8)">Sense+</text>
<text x="133.2" y="122" transform="rotate(-90 133.2 122)">M2</text>
<text x="275.7" y="121.6">P</text>
<text x="29.5" y="126.6" transform="rotate(-90 29.5 126.6)">G</text>
<text x="32.2" y="126.4" transform="rotate(-90 32.2 126.4)">D</text>
<text x="41.3" y="126.6" transform="rotate(-90 41.3 126.6)">G</text>
<text x="44" y="126.4" transform="rotate(-90 44 126.4)">D</text>
<text x="72.8" y="126.6" transform="rotate(-90 72.8 126.6)">G</text>
<text x="75.5" y="126.4" transform="rotate(-90 75.5 126.4)">D</text>
<text x="84" y="126.6" transform="rotate(-90 84 126.6)">G</text>
<text x="86.6" y="126.4" transform="rotate(-90 86.6 126.4)">D</text>
<text x="29.5" y="136.5" transform="rotate(-90 29.5 136.5)">S_1</text>
<text x="32.2" y="136.5" transform="rotate(-90 32.2 136.5)">S_2</text>
<text x="34.8" y="136.5" transform="rotate(-90 34.8 136.5)">S_3</text>
<text x="41.3" y="136.5" transform="rotate(-90 41.3 136.5)">S_1</text>
<text x="44" y="136.5" transform="rotate(-90 44 136.5)">S_2</text>
<text x="46.6" y="136.5" transform="rotate(-90 46.6 136.5)">S_3</text>
<text x="72.8" y="136.5" transform="rotate(-90 72.8 136.5)">S_1</text>
<text x="75.5" y="136.5" transform="rotate(-90 75.5 136.5)">S_2</text>
<text x="78.1" y="136.5" transform="rotate(-90 78.1 136.5)">S_3</text>
<text x="84" y="136.5" transform="rotate(-90 84 136.5)">S_1</text>
<text x="86.6" y="136.5" transform="rotate(-90 86.6 136.5)">S_2</text>
<text x="89.2" y="136.5" transform="rotate(-90 89.2 136.5)">S_3</text>
<text x="108.3" y="134.8" transform="rotate(-90 108.3 134.8)">M1</text>
<text x="128.6" y="134.8" transform="rotate(-90 128.6 134.8)">M2</text>
<text x="157.5" y="136.8" transform="rotate(-90 157.5 136.8)">+12V</text>
<text x="181.5" y="136.7">PWM2</text>
<text x="275.7" y="132.8">P</text>
<text x="157.5" y="140" transform="rotate(-90 157.5 140)">VCC_1</text>
<text x="181.5" y="142">PWM4</text>
<text x="181.5" y="139.4">PWM1</text>
<text x="208.2" y="139.4">Sense+</text>
<text x="212" y="142">M2</text>
<text x="108.3" y="144.4" transform="rotate(-90 108.3 144.4)">P</text>
<text x="128.6" y="144.4" transform="rotate(-90 128.6 144.4)">P</text>
<text x="181.5" y="144.6">PWM3</text>
</g>
<g font-size="1.4" fill="#c70000">
<text x="141.1" y="70.4">1</text>
<text x="158.3" y="70.4">8</text>
<text x="117.2" y="73">2</text>
<text x="120.6" y="73">1</text>
<text x="141.1" y="75.6">3</text>
<text x="141.1" y="73">2</text>
<text x="158.3" y="75.6">6</text>
<text x="158.3" y="73">7</text>
<text x="206.9" y="73.3">2</text>
<text x="206.9" y="76.3">1</text>
<text x="216.7" y="73.3">2</text>
<text x="216.7" y="76.3">1</text>
<text x="226.6" y="73.3">2</text>
<text x="226.6" y="76.3">1</text>
<text x="235.8" y="73.3">2</text>
<text x="235.8" y="76.3">1</text>
<text x="244.3" y="73.3">2</text>
<text x="244.3" y="76.3">1</text>
<text x="252.9" y="73.3">2</text>
<text x="252.9" y="76.3">1</text>
<text x="263.4" y="73.3">2</text>
<text x="263.4" y="76.3">1</text>
<text x="271.9" y="73.3">2</text>
<text x="271.9" y="76.3">1</text>
<text x="281.1" y="73.3">2</text>
<text x="281.1" y="76.3">1</text>
<text x="289.6" y="73.3">2</text>
<text x="289.6" y="76.3">1</text>
<text x="141.1" y="78.3">4</text>
<text x="158.3" y="78.3">5</text>
<text x="28.4" y="90.4">4</text>
<text x="31" y="90.4">5</text>
<text x="40.9" y="90.4">4</text>
<text x="43.5" y="90.4">5</text>
<text x="72.4" y="90.4">4</text>
<text x="75" y="90.4">5</text>
<text x="83.5" y="90.4">4</text>
<text x="86.1" y="90.4">5</text>
<text x="141.1" y="94.7">1</text>
<text x="158.3" y="94.7">8</text>
<text x="117.2" y="97.3">2</text>
<text x="120.6" y="97.3">1</text>
<text x="141.1" y="99.9">3</text>
<text x="141.1" y="97.3">2</text>
<text x="158.3" y="99.9">6</text>
<text x="158.3" y="97.3">7</text>
<text x="206.9" y="96.9">2</text>
<text x="206.9" y="99.9">1</text>
<text x="216.7" y="96.9">2</text>
<text x="216.7" y="99.9">1</text>
<text x="226.6" y="96.9">2</text>
<text x="226.6" y="99.9">1</text>
<text x="235.8" y="96.9">2</text>
<text x="235.8" y="99.9">1</text>
<text x="244.3" y="96.9">2</text>
<text x="244.3" y="99.9">1</text>
<text x="252.9" y="96.9">2</text>
<text x="252.9" y="99.9">1</text>
<text x="263.4" y="96.9">2</text>
<text x="263.4" y="99.9">1</text>
<text x="271.9" y="96.9">2</text>
<text x="271.9" y="99.9">1</text>
<text x="281.1" y="96.9">2</text>
<text x="281.1" y="99.9">1</text>
<text x="289.6" y="96.9">2</text>
<text x="289.6" y="99.9">1</text>
<text x="28.4" y="105.2">1</text>
<text x="31" y="105.2">2</text>
<text x="33.7" y="105.2">3</text>
<text x="40.9" y="105.2">1</text>
<text x="43.5" y="105.2">2</text>
<text x="46.1" y="105.2">3</text>
<text x="72.4" y="105.2">1</text>
<text x="75" y="105.2">2</text>
<text x="77.6" y="105.2">3</text>
<text x="83.5" y="105.2">1</text>
<text x="86.1" y="105.2">2</text>
<text x="88.8" y="105.2">3</text>
<text x="141.1" y="102.5">4</text>
<text x="158.3" y="102.5">5</text>
<text x="120.8" y="114.3">2</text>
<text x="127.5" y="114.3">1</text>
<text x="206.9" y="118.3">2</text>
<text x="216.7" y="118.3">2</text>
<text x="227.2" y="118.3">2</text>
<text x="236.5" y="118.3">2</text>
<text x="29.1" y="123.8">4</text>
<text x="31.7" y="123.8">5</text>
<text x="40.9" y="123.8">4</text>
<text x="43.5" y="123.8">5</text>
<text x="72.4" y="123.8">4</text>
<text x="75" y="123.8">5</text>
<text x="83.5" y="123.8">4</text>
<text x="86.1" y="123.8">5</text>
<text x="206.9" y="121.9">1</text>
<text x="216.7" y="121.9">1</text>
<text x="227.2" y="121.9">1</text>
<text x="236.5" y="121.9">1</text>
<text x="277.8" y="122.2">1</text>
<text x="287.6" y="124.5">1</text>
<text x="287.6" y="130.1">2</text>
<text x="167.4" y="137.3">1</text>
<text x="171.5" y="137.3">2</text>
<text x="277.8" y="133.4">1</text>
<text x="29.1" y="138.6">1</text>
<text x="31.7" y="138.6">2</text>
<text x="34.3" y="138.6">3</text>
<text x="40.9" y="138.6">1</text>
<text x="43.5" y="138.6">2</text>
<text x="46.1" y="138.6">3</text>
<text x="72.4" y="138.6">1</text>
<text x="75" y="138.6">2</text>
<text x="77.6" y="138.6">3</text>
<text x="83.5" y="138.6">1</text>
<text x="86.1" y="138.6">2</text>
<text x="88.8" y="138.6">3</text>
<text x="107.8" y="142.2">1</text>
<text x="128.2" y="142.2">1</text>
<text x="167.4" y="142.6">5</text>
<text x="167.4" y="139.9">3</text>
<text x="171.5" y="142.6">6</text>
<text x="171.5" y="139.9">4</text>
<text x="221.8" y="142.6">2</text>
<text x="221.8" y="139.9">1</text>
<text x="167.4" y="145.2">7</text>
<text x="171.5" y="145.2">8</text>
</g>
</svg>
